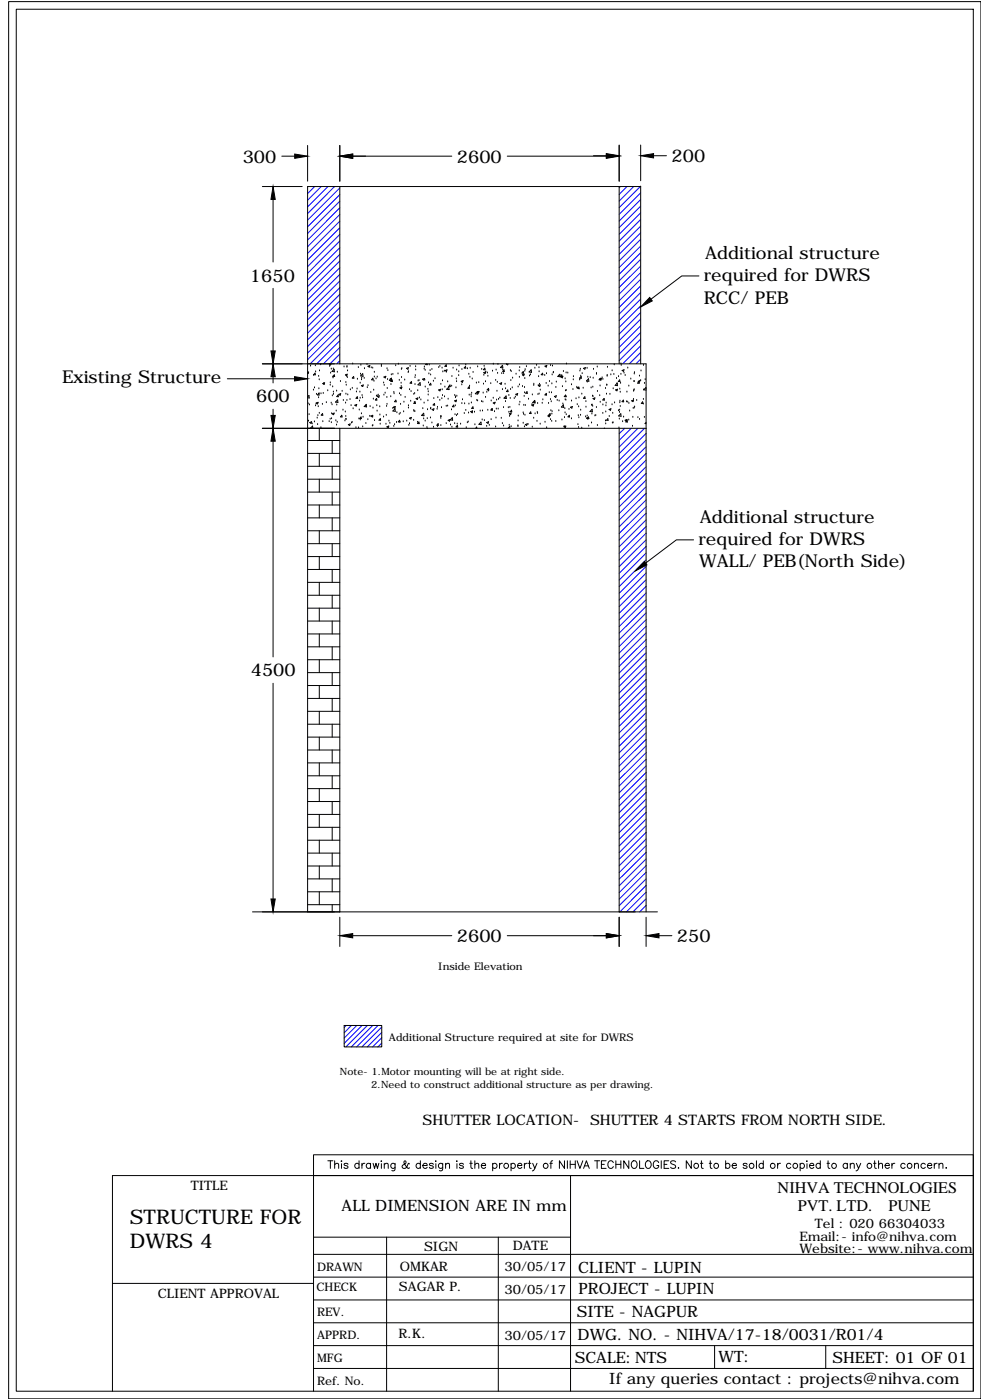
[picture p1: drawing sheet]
<svg xmlns="http://www.w3.org/2000/svg" width="594mm" height="841mm" viewBox="0 0 594 841" stroke-linecap="round" stroke-linejoin="round" font-family="sans-serif">
<!-- layer: 0 -->
<g fill="none" stroke="#000" stroke-width=".6">
<path d="M5 1h584v839h-584zM10 6h575v830h-575zM169 94h8M185 87v22M204 87v22M212 94h59M305 94h59M356 94h8M372 87v22M385 87v22M393 94h7M158 112h24"/>
<path d="M164 120v37M204 112v107M372 112v107M385 112h-200v436M385 112v107M164 173v38M420 166h-10l-19 14M158 219h230v329M187 220h.1M189 220h.1M193 219h.1M198 219h1"/>
<path d="M212 219h.1M217 219h.1M220 219h.1M229 219h.1M238 220h.1M239 219h.1M256 219h1M258 219h.1M268 219v1h-1zM276 220h.1M280 219h.1M296 219h.1"/>
<path d="M299 219h.1M302 219v2h-1zM304 219h1M322 219h.1M327 220h1v1zM331 220h.1M332 220h.1M340 219h.1M369 219h.1M373 219h.1M387 219h.1M137 228h40"/>
<path d="M164 226v4M185 238h1v1h-1M185 224v-1v1M188 234h.1M188 226h.1M189 233h.1M189 224v1h-1zM190 223h.1M190 237h.1M191 239h.1M191 226h.1M192 236v1h-1z"/>
<path d="M192 234h.1M192 237h.1M192 228h.1M192 223h.1M193 237h.1M194 230h1v1zM194 236h.1M194 231h.1M197 235h.1M198 220h.1M198 231h.1M198 230h.1"/>
<path d="M199 224h.1M199 222h.1M200 238h.1M200 232h.1M200 226h.1M200 227h.1M200 222h.1M200 236h.1M200 237h.1M201 222v1h-2zM201 225v1h-1zM202 235h.1"/>
<path d="M203 224h.1M203 237v1h-1zM204 237l1-1-1 1zM204 229h.1M206 235h.1M207 220h.1M207 225h2l-1 1zM208 230h.1M208 237h.1M208 231h.1M208 226h.1M208 221h.1"/>
<path d="M208 220h.1M209 227h.1M209 223h.1M209 237h.1M210 234h.1M212 233h.1M212 226l1 1h-1zM214 235h.1M214 234h.1M215 238v1h-1zM215 228h.1M215 221h.1"/>
<path d="M216 236h.1M216 230h.1M216 239h.1M217 225h.1M217 232l1-1v1zM217 228h.1M217 227h.1M217 238h.1M218 239h.1M218 224v2h-1zM219 227h.1M219 221h.1"/>
<path d="M221 233h.1M221 220h1v1zM221 232h.1M223 236h.1M223 221h.1M224 221h.1M224 227v1h-1zM224 240h.1M224 234h.1M225 229h.1M225 224h.1M225 226h.1"/>
<path d="M226 228h.1M226 238h.1M226 239v1h-1zM227 238h.1M227 227h.1M227 238h1v1zM227 237h.1M229 220h.1M230 230h.1M231 237h.1M231 226h1l-1 1zM231 232h.1"/>
<path d="M231 236h.1M232 239h.1M232 222h.1M233 233h.1M233 228h.1M233 223h.1M234 228h.1M235 238h.1M235 231h.1M235 225h.1M235 227v2l-1-1zM236 228v1h-1z"/>
<path d="M236 225h.1M237 236h.1M237 237h.1M239 225h.1M240 228h.1M240 237h.1M240 233h1v1zM241 238h.1M241 230h.1M241 232h.1M241 222h.1M241 227h.1"/>
<path d="M241 221h.1M243 228h.1M243 239h.1M244 221h1v1zM245 224h.1M245 223h.1M246 234h.1M246 220h.1M247 235h.1M247 229v1h-1zM249 237h.1M249 236h.1"/>
<path d="M249 231h.1M249 227h.1M249 226h.1M250 220h.1M250 222h.1M250 239h1v1zM251 235h.1M251 231l1-1 1 1zM251 229h.1M252 229h.1M252 239h.1M254 228l1-1v1z"/>
<path d="M255 222h.1M255 220h.1M255 228h.1M255 232h.1M257 234h.1M257 237h.1M257 235h.1M257 230h.1M258 225h.1M258 223h.1M259 225h.1M259 230v1h-1z"/>
<path d="M259 222h.1M260 229h.1M261 239h.1M261 227h.1M263 239h.1M263 234h2l-1 1zM264 221h.1M264 220h.1M265 231h.1M265 240h.1M266 221h.1M266 234h.1"/>
<path d="M266 229h.1M266 238h.1M266 223h.1M267 223h.1M267 238h.1M267 233h.1M267 223l2-1-1 1zM268 224h.1M269 229h.1M269 240h.1M270 233v1h-2zM270 231v1h-1z"/>
<path d="M271 232h.1M271 226h.1M272 221h.1M273 238h.1M274 239h.1M274 238h.1M274 233h.1M274 228h.1M274 229h.1M274 222h.1M276 226h.1M276 223h.1"/>
<path d="M277 229h1v1zM277 231h.1M277 222h.1M278 230h.1M280 220v1h-1zM281 222h.1M282 225h.1M282 237h.1M282 232v1h-1zM282 232h.1M282 227h.1M282 221h.1"/>
<path d="M283 237h.1M283 238h.1M283 236h.1M284 228h.1M284 224h.1M286 230h.1M287 236l1-1-1 1zM287 235v2h-1zM287 220h.1M287 236h.1M288 230h.1M289 222h.1"/>
<path d="M290 236h.1M290 231h.1M291 224l1-1-1 1zM291 225h.1M291 220h.1M291 221v1h-1zM292 229h.1M292 239h.1M292 223h.1M292 236h.1M293 224h.1M293 226h.1"/>
<path d="M293 233l1 1h-1zM293 235h.1M295 230h.1M296 223h.1M296 239h.1M298 229h.1M298 222h.1M299 235h.1M299 230h.1M299 224h.1M299 240h.1M300 230h1v1z"/>
<path d="M300 239h.1M301 224h.1M302 234h.1M302 222h.1M302 224h.1M303 222v1h-1zM303 231h.1M303 239h.1M304 234h.1M304 238v1h-1zM305 234v1h-1zM306 238h.1"/>
<path d="M306 239h.1M307 223h.1M307 234h.1M307 229h.1M308 233h.1M308 227h.1M309 239h.1M310 239h.1M310 237l1-1v1zM310 225h.1M311 232h.1M312 223h.1"/>
<path d="M312 227h.1M312 231h.1M312 221h.1M314 225h1v1zM314 232h.1M314 223l1 1h-1zM315 238h.1M315 233h.1M315 236h.1M315 227h.1M315 223h.1M315 222h.1"/>
<path d="M316 220h.1M317 235v1h-1zM317 240h.1M318 226h.1M319 225h.1M319 222v2l-1-1zM320 237h.1M321 232h.1M321 231h.1M321 221h.1M323 237h.1M323 232h.1"/>
<path d="M323 232l2-1-1 1zM324 226h.1M324 221h.1M324 237h.1M324 223h.1M324 231h.1M325 234h.1M326 224v1h-1zM327 226h.1M328 230h.1M328 236v1h-1zM328 224h.1"/>
<path d="M329 232h.1M330 236h.1M330 229h.1M331 236h.1M331 231h.1M332 225h.1M332 224h.1M333 238h1v1zM334 233h.1M334 230h.1M335 226l1-1v1zM336 226h.1"/>
<path d="M337 226h1v1zM337 225l1 1h-1zM338 232h.1M338 223h.1M339 228h.1M340 235h.1M340 237v1h-1zM340 229h.1M340 224h.1M340 238h.1M341 224h.1M343 231h.1"/>
<path d="M344 234h.1M344 228h.1M344 226h.1M346 240h.1M346 233h.1M347 233h1l-1 1zM348 239h.1M348 234h.1M348 228h.1M348 223h.1M349 222h.1M349 226h.1"/>
<path d="M349 226v1h-1zM349 237h.1M350 224h.1M350 233h.1M351 221h1l-1 1zM351 238v1zM353 221h.1M353 230h.1M353 227h.1M354 227v2h-2zM355 227h.1M355 233h.1"/>
<path d="M356 238h.1M356 233h.1M356 239h1v1zM356 227h.1M357 222h.1M358 225h.1M358 224h.1M359 220h.1M359 235h.1M360 228l1-1v1zM360 238h.1M360 232h.1"/>
<path d="M361 227v1h-1zM362 227h.1M362 228h.1M363 239v1h-1zM364 233h.1M364 237h.1M364 231h.1M365 231h.1M365 226h.1M365 221h.1M366 237h.1M367 225h.1"/>
<path d="M368 223h.1M368 234h.1M369 225h.1M370 234h1v1zM370 227h.1M371 231h.1M371 230v2l-1-1zM372 226h.1M372 228v1h-1zM372 234h.1M373 236h.1M373 230h.1"/>
<path d="M373 225h.1M374 223l1-1v1zM375 224h.1M376 226h.1M377 236h.1M377 221h.1M378 232h.1M379 228h.1M381 240h.1M381 235h.1M381 229h.1M381 234h.1"/>
<path d="M381 225h.1M381 224h.1M383 229h1v1zM384 229v1h-1zM384 226h.1M385 229h.1M385 223h.1M386 240h.1M387 234h.1M387 234h1M387 230h.1M388 228h.1"/>
<path d="M388 234v-1l-1 1M158 257h230M164 246v4M185 243h.1M185 253h.1M186 249h.1M186 243h.1M186 254l1-1v1zM187 257l1-1v1M188 255h.1M189 253h.1M190 244h.1"/>
<path d="M190 243h.1M190 242h1v1zM191 251h.1M191 255h.1M191 250h.1M191 244h.1M192 248h.1M192 257v8M193 257h.1M194 243h.1M194 248v1h-1zM194 253h.1"/>
<path d="M196 242h.1M198 253h.1M198 252h.1M199 242h.1M199 254h.1M199 252h.1M199 249h.1M199 243h.1M200 249l1-1-1 1zM202 253h.1M202 247h.1M202 255h.1"/>
<path d="M202 243h.1M203 254h.1M203 240v2h-1zM204 257v291M205 249v1zM206 246h.1M206 241h.1M207 253h.1M207 247h.1M208 242h.1M208 250h.1M208 252h.1"/>
<path d="M208 241h.1M209 255h1v1zM210 240h.1M211 244h.1M211 254h.1M212 254h.1M212 246h.1M213 243h1v1zM214 257h.1M215 257h.1M216 252h.1M216 246h.1"/>
<path d="M216 241h.1M217 250v1h-1zM217 249h.1M218 256h.1M218 251h.1M220 244h.1M220 254h.1M220 243v1h-1zM221 252h.1M222 250h.1M222 244h.1M223 250l1-1v1z"/>
<path d="M224 256h.1M224 251h.1M224 245h.1M225 253h.1M226 244h.1M227 247h.1M228 244h.1M228 249h.1M228 255h.1M228 252h1h-1zM230 251h.1M232 255h.1"/>
<path d="M232 250h.1M232 244h.1M232 256h2l-1 1zM232 243h.1M234 253h.1M234 254h.1M236 245h.1M236 245l1-1v1zM237 256h.1M237 245h.1M237 255h.1M237 246v1h-1z"/>
<path d="M238 240v1h-1zM238 254h.1M238 248h.1M240 249h.1M240 252v1h-1zM240 254h.1M240 248h.1M241 243h.1M242 253h.1M242 247h.1M243 242h.1M244 253h.1"/>
<path d="M245 245h.1M245 244h.1M246 256h.1M246 255h.1M246 251h1v1zM247 241h.1M248 253h.1M249 247h.1M249 242h.1M249 241l1 1h-1zM251 254h.1M252 253v2l-1-1z"/>
<path d="M253 240h.1M254 245h.1M254 256h.1M254 252h.1M254 248l1 2h-2zM255 242h.1M255 253h.1M256 257h.1M257 257h.1M257 252h.1M257 246h.1M257 241h.1"/>
<path d="M259 251h.1M259 246h.1M259 245h.1M259 254h.1M260 246h1l-1 1zM260 257h.1M261 242v1h-1zM263 246h.1M263 245h.1M263 256h.1M263 255v1l-1-1zM264 240h.1"/>
<path d="M265 250h.1M265 251h.1M265 256h.1M265 245h.1M268 254h.1M268 244h.1M269 244h.1M269 252h1v1zM271 255h.1M271 246h.1M271 257h.1M272 251v1h-2z"/>
<path d="M273 243v1h-1zM273 241l1-1v1zM273 255h.1M273 249h.1M274 244h.1M274 250h.1M275 255h.1M275 256v1l-1-1zM275 249h.1M277 255h.1M277 242h.1M278 240h.1"/>
<path d="M279 248h.1M279 243h.1M280 247h.1M280 257h.1M281 254h.1M281 253h.1M281 248h.1M282 243h.1M283 247h1v1zM283 242h.1M284 248h.1M284 244v1h-1z"/>
<path d="M285 248h.1M285 255h.1M286 257h.1M286 241h.1M287 241h.1M288 247h.1M289 254v1h-1zM289 241h.1M290 252h.1M290 247h.1M290 242h.1M291 253h.1"/>
<path d="M292 256h.1M292 254l1-1v1zM293 246h.1M294 256h.1M295 252h.1M295 241h.1M295 246h.1M296 245v1h-1zM296 242h1v1zM297 247h.1M298 256h.1M298 251h.1"/>
<path d="M298 246h.1M298 240h.1M299 246h.1M301 251h.1M302 254h.1M302 245h.1M302 256h.1M304 241h.1M305 257l1-1v1M305 245h.1M306 248h.1M306 255h.1"/>
<path d="M306 249l1-1v1zM306 250h.1M306 245h.1M307 256h.1M307 246v1h-1zM311 256h.1M311 253h.1M311 250h.1M312 243h.1M312 242h.1M314 254h.1M314 248h.1"/>
<path d="M314 249h.1M315 244h.1M315 256h.1M315 249h.1M316 244h.1M316 255h1l-1 1zM317 255h.1M319 247v1h-1zM319 243h2l-1 1zM320 243h.1M320 257h.1M321 251h.1"/>
<path d="M321 242h.1M321 241v1h-1zM321 249h.1M323 253h.1M323 248h.1M323 242h.1M324 255h.1M326 242h.1M326 240h.1M327 254h.1M328 257h.1M329 250l1-1v1z"/>
<path d="M330 242h.1M330 250h.1M330 248l1 1h-1zM331 240h.1M331 252h.1M331 247h.1M331 241h.1M331 253h.1M331 249h.1M332 247h.1M334 253h.1M335 241h.1"/>
<path d="M336 247h.1M336 241h.1M338 252h.1M338 243h.1M338 243l1 2h-2zM339 256h1v1zM339 256h.1M339 251h.1M339 245h.1M339 248h.1M339 240h.1M340 240h.1"/>
<path d="M340 249h.1M342 246h.1M342 249v1h-1zM343 245l1-1-1 1zM343 252h.1M343 241h.1M347 243h.1M347 255h.1M347 250h.1M348 257h.1M348 244h.1M348 251h.1"/>
<path d="M349 249h.1M349 246h.1M349 257h.1M352 250h.1M352 241h.1M352 245h.1M352 251h1v1zM353 250h.1M354 250v2l-1-1zM354 256h.1M355 254h.1M355 243h.1"/>
<path d="M356 249h.1M356 246v1h-2zM356 243h.1M356 244h.1M357 250h.1M358 250h.1M358 245h.1M359 256h.1M361 242h.1M362 248h.1M362 243h.1M363 257h.1"/>
<path d="M364 253h.1M364 255h.1M364 247h.1M364 244h.1M364 242h.1M365 252v1l-1-1zM366 246h1v1zM366 250h.1M368 243h.1M368 254h.1M368 248h.1M369 242h.1"/>
<path d="M372 247h.1M372 257h.1M372 257v291M372 252h.1M372 248h.1M372 246h.1M372 242h.1M372 241h.1M373 244h.1M373 249v1h-1zM374 253h.1M374 240l1 1h-1z"/>
<path d="M375 251h.1M375 252h2l-1 1zM376 241h.1M377 253v1l-1-1zM377 242h.1M378 252h.1M378 242h.1M378 247h.1M379 241l2-1-1 1zM380 256h.1M380 251h.1M380 245h.1"/>
<path d="M381 245h.1M382 241h.1M383 251h.1M384 252h.1M386 241v1h-1zM386 243h.1M387 251h.1M388 254h-1l1 1M164 265v130M185 265h19M185 272h19M192 272v8"/>
<path d="M200 265v7M185 280h19M185 288h19M185 296h19M192 288v8M200 280v8M200 296v7M185 303h19M185 311h19M185 319h19M192 303v8M192 319v8"/>
<path d="M200 311v8M185 327h19M185 334h19M192 334v8M200 327v7M417 324h-11l-18 14M185 342h19M185 350h19M185 358h19M192 350v8M200 342v8M200 358v7"/>
<path d="M185 365h19M185 373h19M192 365v8M200 373v8M185 381h19M185 389h19M185 396h19M192 381v8M192 396v8M200 389v7M164 410v130M185 404h19"/>
<path d="M185 412h19M185 420h19M192 412v8M200 404v8M200 420v7M185 427h19M185 435h19M192 427v8M200 435v8M185 443h19M185 451h19M185 458h19"/>
<path d="M192 443v8M192 458v8M200 451v7M185 466h19M185 474h19M192 474v7M200 466v8M185 481h19M185 489h19M185 497h19M192 489v8M200 481v8"/>
<path d="M200 497v8M185 505h19M185 512h19M192 505v7M200 512v8M185 520h19M185 528h19M185 536h19M192 520v8M192 536v7M200 528v8M152 548h243"/>
<path d="M185 543h19M200 543v5M204 551v18M372 551v18M388 551v18M212 562h59M305 562h59M396 562h8M207 616h22v13h-22zM197 697h3M198 697v5M201 700l1-1h1v3"/>
<path d="M201 697v5M205 697v1zM205 699v3M209 699h-1h-1l2 2v1h-1l-1-1M216 699a1.4 1.4 0 0 0-2 0 1.4 1.4 0 0 0 0 2 1.4 1.4 0 0 0 2 0M216 697v5M217 699v3M219 699h-1l-1 1M223 699a1.5 1.5 0 0 0-3 0 1.4 1.4 0 0 0 0 2 1.5 1.5 0 0 0 3 0M223 699v3M224 699l1 3 1-3 1 3 1-3M229 698h.1"/>
<path d="M229 699v3M231 700l1-1h1v3M231 699v3M237 699v4h-2M237 699a1.4 1.4 0 0 0-2 0 1.4 1.4 0 0 0 0 2 1.4 1.4 0 0 0 2 0M246 699h-1a2.7 2.7 0 0 1-3 2v-1l2-2-1-1v1v2l2 2h1v-1M253 699a1.5 1.5 0 0 0-3 0 1.4 1.4 0 0 0 0 2 1.5 1.5 0 0 0 3 0M253 697v5M260 699h-1h-1l2 2v1h-1l-1-1M262 697v1zM262 699v3M266 699v4h-2"/>
<path d="M266 699a1.4 1.4 0 0 0-2 0 1.4 1.4 0 0 0 0 2 1.4 1.4 0 0 0 2 0M268 700l1-1h1v3M268 699v3M274 698h1zM274 699v3M278 699h-2l2 2v1h-1l-1-1M282 699h2M283 697v4l1 1M285 700l1-1h1l1 3M285 697v5M296 699a1.5 1.5 0 0 1 2 0 1.5 1.5 0 0 1 0 2 1.5 1.5 0 0 1-2 0M296 699v4"/>
<path d="M300 699v3M302 699h-1l-1 1M307 699a1.4 1.4 0 0 1 2 0 1.4 1.4 0 0 1 0 2 1.4 1.4 0 0 1-2 0M307 699v4M315 699v3M317 699h-1l-1 1M317 699h2M318 697v4l1 1M320 699l1 3 2-3M330 699h2M332 697l-1 1v4M339 697v5l-3-5v5"/>
<path d="M341 697v5M343 697v5M343 699h3M346 697v5M347 697l1 5 2-5M357 697h3M359 697v5M361 699h2M364 697h-3v5h3M368 698a1.7 1.7 0 0 0-1-1 1.7 1.7 0 0 0-2 2v1a1.7 1.7 0 0 0 2 2 1.7 1.7 0 0 0 1-1M370 699h3M370 697v5"/>
<path d="M373 697v5M378 697v5l-3-5v5M380 698a2.1 2.1 0 0 1 3 2 2.1 2.1 0 0 1-3 2l-1-2zM384 697v5h3M389 698a2.1 2.1 0 0 1 2 2 2.1 2.1 0 0 1-2 2l-1-2zM396 698a1.7 1.7 0 0 0-2-1 1.7 1.7 0 0 0-2 2v1a1.6 1.6 0 0 0 2 2 1.6 1.6 0 0 0 2-2h-1M397 697v5M399 699h2M402 697h-3v5h3M406 698l-1-1-2 1v1l2 1 1 1-1 1-2-1M415 697v5l-3-5v5M421 699h1"/>
<path d="M421 697v4l1 1M426 699h2M427 697v4l1 1M436 699a1.4 1.4 0 0 1 2 0 1.4 1.4 0 0 1 0 2 1.4 1.4 0 0 1-2 0M436 697v5M449 699h-1h-2l3 2v1h-2l-1-1M454 697v5M458 699a1.4 1.4 0 0 0-2 0 1.4 1.4 0 0 0 0 2 1.4 1.4 0 0 0 2 0M458 697v5M467 699v3M469 699h-1l-1 1M475 699a1.4 1.4 0 0 0-2 0 1.4 1.4 0 0 0 0 2 1.4 1.4 0 0 0 2 0"/>
<path d="M481 699a1.4 1.4 0 0 1 2 0 1.4 1.4 0 0 1 0 2 1.4 1.4 0 0 1-2 0M481 699v4M485 698h.1M485 699v3M493 699a1.4 1.4 0 0 0-2 0 1.4 1.4 0 0 0 0 2 1.4 1.4 0 0 0 2 0M493 697v5M497 699h1M497 697v4l2 1M509 699a1.4 1.4 0 0 0-2 0 1.4 1.4 0 0 0 0 2 1.4 1.4 0 0 0 2 0M509 699v3M511 700l1-1h1v3M511 699v3"/>
<path d="M514 699l2 3 1-3M525 699h1M525 697v4l1 1M528 700l1-1h1v3M528 697v5M536 699v3M537 699h-1v1M544 699a1.4 1.4 0 0 0-2 0 1.4 1.4 0 0 0 0 2 1.4 1.4 0 0 0 2 0M549 700l1-1h1l1 3M549 699v3M556 699a1.5 1.5 0 0 0-2 0 1.5 1.5 0 0 0 0 2 1.5 1.5 0 0 0 2 0M561 699v3"/>
<path d="M563 699h-1l-1 1M564 700l1-1h1v3M564 699v3M188 706v130M254 700h3a1.4 1.4 0 0 0-2-1 1.4 1.4 0 0 0-1 2l1 1 2-1M289 700h3a1.4 1.4 0 0 0-2-1 1.4 1.4 0 0 0-1 2l1 1 2-1M311 700h2a1.4 1.4 0 0 0-1-1 1.4 1.4 0 0 0-1 2l1 1 1-1M321 702l-1 1M343 706v130M351 702l1-5 2 5M351 700h2M408 701v1z"/>
<path d="M440 700h2a1.4 1.4 0 0 0-2-1 1.4 1.4 0 0 0 0 2l1 1 1-1M486 700h3a1.4 1.4 0 0 0-2-1 1.4 1.4 0 0 0-1 2l1 1 2-1M516 702l-2 1M532 700h2a1.4 1.4 0 0 0-2-1 1.4 1.4 0 0 0 0 2l1 1 1-1M557 700h3a1.5 1.5 0 0 0-2-1 1.5 1.5 0 0 0-1 2 1.5 1.5 0 0 0 2 1l1-1M568 701v1zM188 754h397M188 743h155M232 743v93M299 743v93M68 771h120M188 767h397"/>
<path d="M188 795h397M188 781h397M188 808h397M429 808v14M496 808v14M68 836v-130h517h-397v-12h397v142M188 822h397"/>
<circle cx="304" cy="700" r="1.5"/>
<circle cx="328" cy="700" r="1.5"/>
<circle cx="418" cy="700" r="1.5"/>
<circle cx="430" cy="700" r="1.5"/>
<circle cx="451" cy="700" r="1.5"/>
<circle cx="464" cy="700" r="1.5"/>
<circle cx="478" cy="700" r="1.5"/>
<circle cx="501" cy="700" r="1.5"/>
<circle cx="522" cy="700" r="1.5"/>
<circle cx="546" cy="700" r="1.5"/>
</g>
<g fill="none" stroke="#00f" stroke-width=".6">
<path d="M185 112h.1M189 112l-4 4M193 112l-8 8M197 112l-12 12M201 112l-16 16M204 113l-19 19M204 117l-19 19M373 112l-1 1M377 112l-5 5M381 112l-9 9M385 112l-13 13M385 116l-13 13"/>
<path d="M385 120l-13 13M204 121l-19 19M204 125l-19 19M204 129l-19 19M204 133l-19 19M204 137l-19 19M385 124l-13 13M385 128l-13 13M385 132l-13 13M385 136l-13 13M385 140l-13 13M204 141l-19 19"/>
<path d="M204 145l-19 19M204 149l-19 19M204 153l-19 19M204 157l-19 19M385 144l-13 13M385 148l-13 13M385 152l-13 13M385 156l-13 13M385 160l-13 13M204 161l-19 19M204 165l-19 19M204 169l-19 19"/>
<path d="M204 173l-19 19M204 177l-19 19M385 164l-13 13M385 168l-13 13M385 172l-13 13M385 176l-13 13M385 180l-13 13M204 181l-19 19M204 185l-19 19M204 189l-19 19M204 193l-19 19M204 197l-19 19"/>
<path d="M385 184l-13 13M385 188l-13 13M385 192l-13 13M385 196l-13 13M385 200l-13 13M204 201l-18 18M204 205l-14 14M204 209l-10 10M204 213l-6 6M204 217l-2 2M385 204l-13 13M385 208l-11 11"/>
<path d="M385 212l-7 6M385 216l-3 2M375 257l-3 4M379 257l-7 8M383 257l-11 12M387 257l-15 16M388 260l-16 17M388 264l-16 17M388 268l-16 17M388 272l-16 17M388 276l-16 17M388 280l-16 17"/>
<path d="M388 284l-16 16M388 288l-16 17M388 292l-16 16M388 296l-16 16M388 300l-16 16M388 304l-16 16M388 308l-16 16M388 312l-16 16M388 316l-16 16M388 320l-16 16M388 324l-16 16M388 328l-16 16"/>
<path d="M388 332l-16 16M388 336l-16 16M388 340l-16 16M388 344l-16 16M388 348l-16 16M388 352l-16 16M388 356l-16 16M388 360l-16 16M388 364l-16 16M388 368l-16 16M388 372l-16 16M388 376l-16 16"/>
<path d="M388 380l-16 16M388 384l-16 16M388 388l-16 16M388 392l-16 16M388 396l-16 16M388 400l-16 16M388 404l-16 16M388 408l-16 16M388 412l-16 16M388 416l-16 16M388 420l-16 16M388 424l-16 16"/>
<path d="M388 428l-16 16M388 432l-16 16M388 436l-16 16M388 440l-16 16M388 444l-16 16M388 448l-16 16M388 452l-16 16M388 456l-16 16M388 460l-16 16M388 464l-16 16M388 468l-16 16M388 472l-16 16"/>
<path d="M388 476l-16 16M388 480l-16 16M388 484l-16 16M388 488l-16 16M388 492l-16 16M388 496l-16 16M388 500l-16 16M388 504l-16 16M388 508l-16 16M388 512l-16 16M388 516l-16 16M388 520l-16 16"/>
<path d="M388 524l-16 16M388 528l-16 16M388 532l-16 16M388 536l-12 12M388 540l-8 8M388 544l-4 4M208 616l-1 1M211 616l-4 4M214 616l-7 8M217 616l-10 11M221 616l-13 13M224 616l-13 13"/>
<path d="M227 616l-13 13M229 617l-12 12M229 620l-8 9M229 623l-5 6M229 627l-2 2"/>
</g>
<g fill="#000" stroke="#000" stroke-width=".6">
<path d="M177 93l8 1-8 1zM204 94l8-1v2zM364 93l8 1-8 1zM364 92l8 2-8 1zM385 94l8-2v3zM164 112l1 8h-2zM390 179l2 2-7 3zM163 211h2l-1 8zM164 219l1 7h-2zM177 226l8 2-8 1zM163 250h2l-1 7zM164 257l1 8h-2z"/>
<path d="M387 337l2 2-7 4zM163 540h2l-1 8zM204 562l8-1v2zM364 561l8 1-8 1zM388 562l8-1v2z"/>
</g>
<g font-size="12.1">
<text x="78" y="736">STRUCTURE FOR</text>
<text x="78" y="750">DWRS 4</text>
</g>
<g font-size="10.6">
<text x="146" y="98">300</text>
<text x="274" y="98">2600</text>
<text x="403" y="97">200</text>
<text x="424" y="156">Additional structure</text>
<text x="150" y="169">1650</text>
<text x="423" y="169">required for DWRS</text>
<text x="423" y="182">RCC/ PEB</text>
<text x="37" y="230">Existing Structure</text>
<text x="154" y="242">600</text>
<text x="420" y="314">Additional structure</text>
<text x="420" y="327">required for DWRS</text>
<text x="420" y="341">WALL/ PEB(North Side)</text>
<text x="151" y="406">4500</text>
<text x="274" y="566">2600</text>
<text x="407" y="566">250</text>
</g>
<g font-size="9.7">
<text x="467" y="717">NIHVA TECHNOLOGIES</text>
<text x="479" y="728">PVT. LTD.</text>
<text x="534" y="728">PUNE</text>
</g>
<g font-size="9.4">
<text x="205" y="728">ALL DIMENSION ARE IN mm</text>
<text x="347" y="765">CLIENT - LUPIN</text>
<text x="347" y="777">PROJECT - LUPIN</text>
<text x="347" y="791">SITE - NAGPUR</text>
<text x="347" y="805">DWG. NO. - NIHVA/17-18/0031/R01/4</text>
<text x="345" y="819">SCALE:NTS</text>
<text x="432" y="818">WT:</text>
<text x="500" y="819">SHEET: 01 OF 01</text>
<text x="366" y="831">If any queries contact : projects@nihva.com</text>
</g>
<g font-size="8.7">
<text x="254" y="676">SHUTTER LOCATION-</text>
<text x="354" y="676">SHUTTER 4 STARTS FROM NORTH SIDE.</text>
</g>
<g font-size="7.8">
<text x="115" y="715">TITLE</text>
<text x="489" y="737">Tel : 020 66304033</text>
<text x="480" y="745">Email:- info@nihva.com</text>
<text x="255" y="752">SIGN</text>
<text x="308" y="751">DATE</text>
<text x="480" y="753">Website:- www.nihva.com</text>
<text x="240" y="764">OMKAR</text>
<text x="303" y="764">30/05/17</text>
<text x="95" y="780">CLIENT APPROVAL</text>
<text x="240" y="776">SAGAR P.</text>
<text x="303" y="777">30/05/17</text>
<text x="239" y="804">R.K.</text>
<text x="303" y="805">30/05/17</text>
</g>
<g font-size="7.1">
<text x="190" y="763">DRAWN</text>
<text x="190" y="775">CHECK</text>
<text x="190" y="791">REV.</text>
<text x="190" y="804">APPRD.</text>
<text x="190" y="818">MFG</text>
<text x="190" y="832">Ref. No.</text>
</g>
<g font-size="6.3">
<text x="263" y="583">Inside Elevation</text>
<text x="234" y="625">Additional Structure required at site for DWRS</text>
</g>
<g font-size="6">
<text x="204" y="646">Note- 1.Motor mounting will be at right side.</text>
<text x="223" y="653">2.Need to construct additional structure as per drawing.</text>
</g>
</svg>
